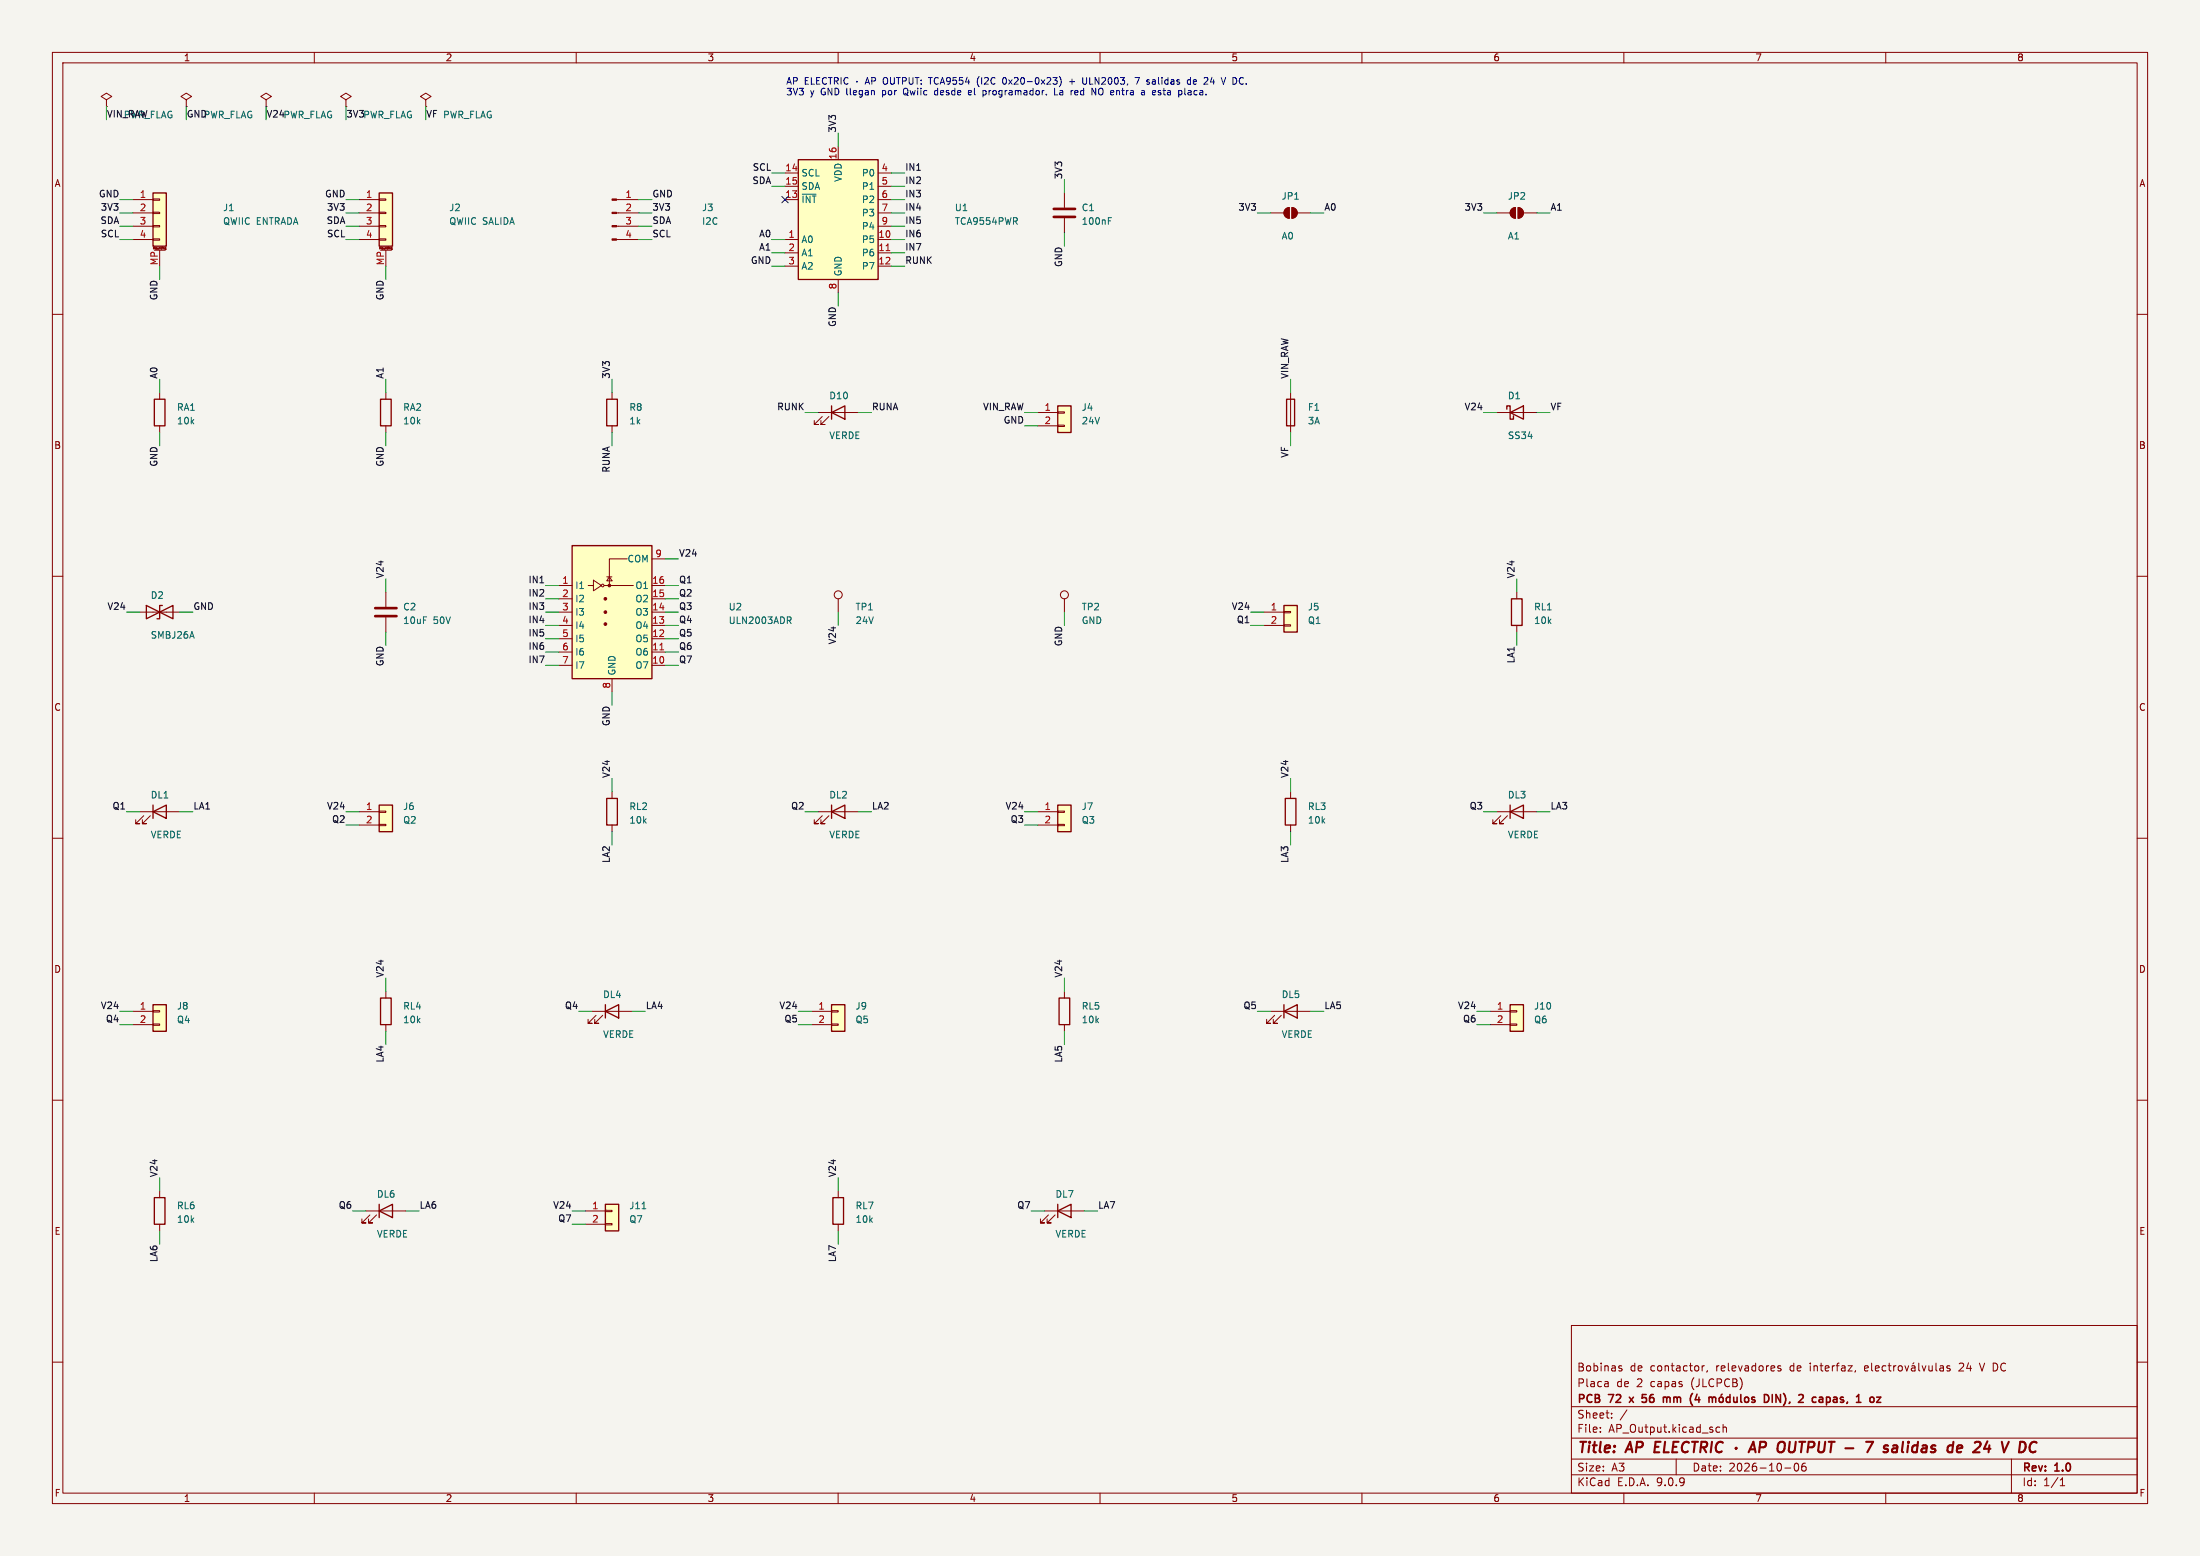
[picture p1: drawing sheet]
<svg xmlns="http://www.w3.org/2000/svg" width="420mm" height="297mm" viewBox="0 0 420 297" stroke-linecap="round" stroke-linejoin="round" font-family="sans-serif">
<path d="M0 0h420v297h-420z" fill="#f5f4ef" stroke="#f5f4ef" stroke-width=".19"/>
<g fill="none" stroke="#840000" stroke-width=".19">
<path d="M10 10h400v277h-400zM12 12h396v273h-396zM50.8 19.1l1-.7-1-.6-1 .6 1 .7v1.2M60 10v2M66 19.1l1.1-.7-1.1-.6-1 .6 1 .7v1.2M110 10v2M160 10v2M210 10v2M260 10v2M310 10v2M360 10v2M50.8 20.3h.1"/>
<path d="M66 20.3h.1M245.4 39.9l.7-.3v2.1a1.02 1.02 0 0 1-.9-.7 1.02 1.02 0 0 1 .2-1.1zM246.6 39.6a1.02 1.02 0 0 1 1 1 1.02 1.02 0 0 1-1 1.1zM242.6 40.6h2.5M247.6 40.6h2.6M10 60h2M408 60h2M10 110h2M203.2 114.3v2.5M408 110h2M10 160h2M408 160h2"/>
<path d="M10 210h2M408 210h2M300 253h108v32h-108zM10 260h2M300 278.5h108M300 274.5h108M300 268.5h108M305.5 273.2v.2M305.5 272.5v.1M306.8 263.7l.2 .2v.8M307 264.6l-.1 .1M307 264l-.1 .1"/>
<path d="M307.7 270.5v.2M307.7 269.8v.1M309.1 261.1l.5 .2 .1 .1-.1 .2-.4 .1M309.1 260.8h.5M310.6 269.1l-1.3 1.9M320 278.5v3M324.9 260.7v1M325.4 260.7l-.3 .1-.2 .2M325.9 261.6l-.1 .3M327.7 273.3h.6M327.7 272.5h.6M328.9 272.5l.3-.1 .3 .1 .1 .9"/>
<path d="M328.9 271.9v1.5M339.9 260.8l-.3-.1-.2 .2v.2l.5 .2v.3h-.5M342.7 279.4l.2-.1a.8 .8 0 0 1 .5 .7 .8 .8 0 0 1-.5 .8l-.2-.2-.2-.4zM344.7 279.3a.59 .59 0 0 0-.8 .6v.6l.2 .2 .4 .1 .2-.2 .1-.5-.1-.2h-.5l-.3 .2M354.2 261.6l-.1 .3M355.9 261.2l.8-.2-.1-.2-.4-.1-.3 .2 .1 .7h.6M357.3 260.2v1.3l.2 .2M358 261.2l.7-.2v-.2l-.5-.1-.2 .2 .1 .7h.6M360 260.8l-.4-.1-.3 .3 .1 .6h.6M360.4 260.7h.6M360.7 260.2v1.3l.3 .2M361.5 260.7v1"/>
<path d="M361.9 260.7l-.2 .1-.2 .2M362.5 260.8l.4-.1 .3 .3v.4l-.3 .3-.4-.1-.1-.2zM363.7 260.7l.3 1 .4-1M364.9 260.8h.6l.1 .9M365.4 260.1l-.2 .2M365.6 261l-.5 .1a.29 .29 0 0 0-.2 .3 .29 .29 0 0 0 .2 .3l.5-.1M366.3 260.2v1.3l.2 .2M366.9 260.7l.4 1 .4-1M368.2 260.7l.1 .9 .4 .1 .2-.2M368.9 260.7v1M369.6 260.2v1.3l.2 .2M370.4 260.8h.5l.1 .9"/>
<path d="M371 261l-.5 .1a.29 .29 0 0 0-.2 .3 .29 .29 0 0 0 .2 .3l.5-.1M372.2 260.8l-.3-.1-.2 .2v.2l.5 .2v.3h-.5M374.1 260.3h-.1M374.8 260.8l-.9 .9h1M377.9 260.2l.5 1.5M380.9 260.2a.81 .81 0 0 1 .5 .7 .81 .81 0 0 1-.5 .8M382.9 260.3a.6 .6 0 0 0-.8 0 .6 .6 0 0 0-.2 .7 .56 .56 0 0 0 .3 .6 .56 .56 0 0 0 .7-.1M384 278.5v6.5M408 260h2M60 285v2M110 285v2M160 285v2"/>
<path d="M210 285v2M260 285v2M300 281.5h108M310 285v2M340.7 280.2h1.2M360 285v2M393.3 283.6h.9M393.3 282.5l.4-.4v1.5"/>
<circle cx="203.2" cy="113.5" r=".76"/>
</g>
<g fill="none" stroke="#840000" stroke-width=".4">
<path d="M315.9 276.2h.7M317 275.2h-.9l-.3 2h1M317.9 275.2l-.3 2h1M319.4 276.2h.6M320.4 275.2h-.9l-.3 2h1M322.4 275.4a.88 .88 0 0 0-1 0 .88 .88 0 0 0-.3 .9 .69 .69 0 0 0 .3 .8 .69 .69 0 0 0 .8-.1M323 275.2h1.2M323.6 275.2l-.3 2M324.7 276.3h.8a.55 .55 0 0 0 .4-.5 .55 .55 0 0 0-.3-.6h-.8l-.2 2M325.2 276.3l.5 .9M326.8 275.2l-.2 2M328.9 275.4a.88 .88 0 0 0-1 0 .88 .88 0 0 0-.4 .9 .69 .69 0 0 0 .4 .8 .69 .69 0 0 0 .8-.1"/>
<path d="M331.4 276.3v.2M333.8 277.2l.9-2 .4 2M334.1 276.6h.9M335.9 276.3h.8a.55 .55 0 0 0 .4-.5 .55 .55 0 0 0-.3-.6h-.7l-.3 2M339.5 275.5a.69 .69 0 0 1 1.2 0 1.47 1.47 0 0 1-.6 1.7l-.6-.1a1.5 1.5 0 0 1 0-1.6zM341.7 275.2l-.2 1.6 .1 .3 .6 .1M360.4 276a.49 .49 0 0 0-.8 .3l.1 .1 .7 .2v.3l-.3 .3-.6-.1M364.3 275.9l-.2 1.3M364.3 275.2v.2M377.8 275.2h-.5l-.3 .2M378 276.1l-1.3 1.1h1.2M383.5 275.2l-.9 2"/>
<path d="M388.3 275.2l.5 .2M388.6 277l-.4 .2"/>
</g>
<g fill="none" stroke="#840000" stroke-width=".3">
<path d="M311 266.7l.8 1M311.8 266.7l-.8 1M313.7 266.8h.5M314.2 267.6l-.5 .1M314.3 266.2h-.8v.7M317.8 266.7l.3 .1 .1 .1M318.2 266.9l.2-.2 .4 .1v.1M318.2 266.9v.8M323 266l-.2 .4M324 266.1l-.4 1.1h.9M324.3 266.7v1M328.3 266.8l.2-.1 .4 .1 .1 .6-.2 .2-.3 .1-.2-.2z"/>
<path d="M328.8 266.1l-.3 .2M330.3 266.8l-.5-.1-.3 .3 .2 .6h.6M330.3 266.2v1.5M331 266.7v.9l.4 .1 .2-.2M331.6 266.7v1M332.3 266.2v1.3l.2 .2M333.2 266.8l.3-.1 .3 .3v.4l-.3 .3-.3-.1-.2-.2zM335 266.8l-.4-.1-.2 .2 .1 .2 .5 .2v.3h-.6M336.8 266.2a.76 .76 0 0 1 .9 .7 .76 .76 0 0 1-.9 .8zM338.3 266.2v1.5M339.9 266.2v1.5l-.9-1.5v1.5M346.7 266.8l-.4-.1-.3 .3 .1 .6h.6"/>
<path d="M350.5 266.7l-.5 .1M350.5 267.1h-.3a.29 .29 0 0 0-.2 .3 .29 .29 0 0 0 .2 .3h.3M354.7 266.4l.1-.2v1.5M358.3 266.7h.7l-.7 1h.7"/>
</g>
<g fill="#840000" stroke="#840000" stroke-width=".19">
<path d="M245.4 39.9l.7-.3v2.1a1.02 1.02 0 0 1-.9-.7 1.02 1.02 0 0 1 .2-1.1z"/>
<path d="M246.6 39.6a1.02 1.02 0 0 1 1 1 1.02 1.02 0 0 1-1 1.1z"/>
</g>
<path d="M201.9 77.5h2.6v5.1h-2.6z" fill="#ffffc2"/>
<path d="M201.9 77.5h2.6v5.1h-2.6z" fill="none" stroke="#840000" stroke-width=".25"/>
<path d="M288.6 39.9l.7-.3v2.1a1.02 1.02 0 0 1-.9-.7 1.02 1.02 0 0 1 .2-1.1zM289.8 39.6a1.02 1.02 0 0 1 1 1 1.02 1.02 0 0 1-1 1.1zM285.7 40.6h2.6M290.8 40.6h2.6M198.1 78.7h3.8M201.9 78.6h1.3v.3h-1.3zM198.1 81.3h3.8M201.9 81.2h1.3v.2h-1.3z" fill="none" stroke="#840000" stroke-width=".19"/>
<g fill="#840000" stroke="#840000" stroke-width=".19">
<path d="M288.6 39.9l.7-.3v2.1a1.02 1.02 0 0 1-.9-.7 1.02 1.02 0 0 1 .2-1.1z"/>
<path d="M289.8 39.6a1.02 1.02 0 0 1 1 1 1.02 1.02 0 0 1-1 1.1z"/>
</g>
<path d="M72.4 153.7h2.5v5.1h-2.5z" fill="#ffffc2"/>
<path d="M287.7 78.1v-.6h.6v2.5h.6v-.6M288.3 78.7l2.5-1.2v2.5zM29.2 154.9l2.5-1.2v2.5zM29.2 153.7v2.5M72.4 153.7h2.5v5.1h-2.5zM158.7 154.9l2.6-1.2v2.5zM158.7 153.7v2.5" fill="none" stroke="#840000" stroke-width=".25"/>
<g fill="none" stroke="#840000" stroke-width=".19">
<path d="M81.3 19.1l1-.7-1-.6-1 .6 1 .7v1.2M81.3 20.3h.1M203.2 36.8v2.8M203.2 41.7v2.8M285.7 78.7h7.7M160 114.3v2.5M26.7 154.9h7.6M27.4 155.7l-1.5 1.5h.8h-.8v-.7M28.7 155.7l-1.5 1.5h.7h-.7v-.7M68.6 154.9h3.8M68.6 157.5h3.8M72.4 154.8h1.3v.3h-1.3z"/>
<path d="M72.4 157.4h1.3v.2h-1.3zM156.2 154.9h7.6M157 155.7l-1.6 1.5h.8h-.8v-.7M158.2 155.7l-1.5 1.5h.8h-.8v-.7"/>
<circle cx="160" cy="113.5" r=".76"/>
</g>
<path d="M201.2 39.9h4M201.2 41.4h4" fill="none" stroke="#840000" stroke-width=".51"/>
<path d="M211.6 42.2h.4M211.6 41.5h.6" fill="none" stroke="#006464" stroke-width=".19"/>
<path d="M29.2 191.8h2.5v5.1h-2.5z" fill="#ffffc2"/>
<path d="M29.2 191.8h2.5v5.1h-2.5z" fill="none" stroke="#840000" stroke-width=".25"/>
<path d="M20.3 19.1l1-.7-1-.6-1 .6 1 .7v1.2M35.6 19.1l1-.7-1-.6-1.1 .6 1.1 .7v1.2M20.3 20.3h.1M35.6 20.3h.1M25.4 193h3.8M25.4 195.6h3.8M29.2 192.9h1.3v.3h-1.3zM29.2 195.5h1.3v.2h-1.3z" fill="none" stroke="#840000" stroke-width=".19"/>
<path d="M152.4 30.5h15.2v22.8h-15.2z" fill="#ffffc2"/>
<path d="M152.4 30.5h15.2v22.8h-15.2z" fill="none" stroke="#840000" stroke-width=".25"/>
<g fill="none" stroke="#840000" stroke-width=".19">
<path d="M149.9 33h2.5M149.9 35.6h2.5M149.9 38.1h2.5M160 27.9v2.6M167.6 33h2.6M167.6 35.6h2.6M167.6 38.1h2.6M149.9 45.7h2.5M149.9 48.3h2.5M149.9 50.8h2.5M160 53.3v2.6M167.6 45.7h2.6"/>
<path d="M167.6 48.3h2.6M167.6 50.8h2.6M167.6 40.6h2.6M167.6 43.2h2.6"/>
</g>
<path d="M169.2 47.8h.7" fill="none" stroke="#a90000" stroke-width=".19"/>
<path d="M72.4 36.8h2.5v10.2h-2.5z" fill="#ffffc2"/>
<path d="M72.4 36.8h2.5v10.2h-2.5zM245.6 76.2h1.5v5.1h-1.5zM202.2 190.5h2v5.1h-2zM201.9 231.1l2.6-1.2v2.5zM201.9 229.9v2.5" fill="none" stroke="#840000" stroke-width=".25"/>
<g fill="none" stroke="#840000" stroke-width=".19">
<path d="M68.6 38.1h3.8M72.4 38h1.3v.2h-1.3zM68.6 40.6h3.8M68.6 43.2h3.8M68.6 45.7h3.8M72.4 40.5h1.3v.3h-1.3zM72.4 43.1h1.3v.2h-1.3zM72.4 45.6h1.3v.2h-1.3zM72.6 47.8h2.1M73.7 47.8v3M74.7 47.7h.1M74.8 47.3l-.1 .1 .1 .1"/>
<path d="M74.8 47.3h.1M74.8 47.6v.1M74.8 47.3v.3M74.8 47.5h.1M246.4 74.9v7.7M203.2 189.2v1.3M203.2 195.6v1.3M199.4 231.1h7.6M200.2 231.9l-1.6 1.5h.8h-.8v-.7M201.4 231.9l-1.5 1.5h.8h-.8v-.7"/>
</g>
<path d="M288.3 191.8h2.5v5.1h-2.5z" fill="#ffffc2"/>
<path d="M288.3 191.8h2.5v5.1h-2.5z" fill="none" stroke="#840000" stroke-width=".25"/>
<path d="M284.5 193h3.8M284.5 195.6h3.8M288.3 192.9h1.3v.3h-1.3zM288.3 195.5h1.3v.2h-1.3z" fill="none" stroke="#840000" stroke-width=".19"/>
<path d="M158.7 191.8h2.6v5.1h-2.6z" fill="#ffffc2"/>
<path d="M158.7 191.8h2.6v5.1h-2.6zM159 228.6h2v5.1h-2z" fill="none" stroke="#840000" stroke-width=".25"/>
<path d="M154.9 193h3.8M154.9 195.6h3.8M158.7 192.9h1.3v.3h-1.3zM158.7 195.5h1.3v.2h-1.3zM160 227.3v1.3M160 233.7v1.2" fill="none" stroke="#840000" stroke-width=".19"/>
<path d="M115.6 229.9h2.5v5h-2.5z" fill="#ffffc2"/>
<path d="M288.5 114.3h2.1v5.1h-2.1zM115.6 229.9h2.5v5h-2.5z" fill="none" stroke="#840000" stroke-width=".25"/>
<path d="M289.6 113v1.3M289.6 119.4v1.3M111.8 231.1h3.8M111.8 233.7h3.8M115.6 231h1.2v.3h-1.2zM115.6 233.6h1.2v.2h-1.2z" fill="none" stroke="#840000" stroke-width=".19"/>
<path d="M122.6 230.7h.7" fill="none" stroke="#006464" stroke-width=".19"/>
<path d="M201.9 153.7h2.6v5.1h-2.6z" fill="#ffffc2"/>
<path d="M201.9 153.7h2.6v5.1h-2.6zM115.6 193l2.5-1.2v2.5zM115.6 191.8v2.5" fill="none" stroke="#840000" stroke-width=".25"/>
<path d="M198.1 154.9h3.8M198.1 157.5h3.8M201.9 154.8h1.3v.3h-1.3zM201.9 157.4h1.3v.2h-1.3zM113 193h7.6M113.8 193.8l-1.5 1.5h.7h-.7v-.7M115.1 193.8l-1.6 1.5h.8h-.8v-.7" fill="none" stroke="#840000" stroke-width=".19"/>
<path d="M245.1 115.6h2.5v5.1h-2.5z" fill="#ffffc2"/>
<path d="M27.9 115.6v2.5l5.1-2.5v2.5zM31 115.6h-.5v2.5h-.5M245.1 115.6h2.5v5.1h-2.5zM115.8 152.4h2.1v5.1h-2.1zM245.4 152.4h2v5.1h-2zM288.3 154.9l2.5-1.2v2.5zM288.3 153.7v2.5M245.1 193l2.5-1.2v2.5zM245.1 191.8v2.5M72.4 231.1l2.5-1.2v2.5zM72.4 229.9v2.5" fill="none" stroke="#840000" stroke-width=".25"/>
<g fill="none" stroke="#840000" stroke-width=".19">
<path d="M26.7 116.8h7.6M241.3 116.8h3.8M241.3 119.4h3.8M245.1 116.7h1.3v.3h-1.3zM245.1 119.3h1.3v.2h-1.3zM116.8 151.1v1.3M116.8 157.5v1.3M246.4 151.1v1.3M246.4 157.5v1.3M285.7 154.9h7.7M286.5 155.7l-1.5 1.5h.7h-.7v-.7M287.8 155.7l-1.5 1.5h.7h-.7v-.7"/>
<path d="M242.6 193h7.6M243.3 193.8l-1.5 1.5h.8h-.8v-.7M244.6 193.8l-1.5 1.5h.7h-.7v-.7M69.8 231.1h7.7M70.6 231.9l-1.5 1.5h.7h-.7v-.7M71.9 231.9l-1.5 1.5h.7h-.7v-.7"/>
</g>
<path d="M109.2 104.1h15.3v25.4h-15.3z" fill="#ffffc2"/>
<path d="M29.5 76.2h2v5.1h-2zM72.6 76.2h2.1v5.1h-2.1zM115.8 76.2h2.1v5.1h-2.1zM109.2 104.1h15.3v25.4h-15.3zM29.5 228.6h2v5.1h-2z" fill="none" stroke="#840000" stroke-width=".25"/>
<g fill="none" stroke="#840000" stroke-width=".19">
<path d="M117.7 38.1h4.2M117.7 40.6h4.2M117.7 43.2h4.2M117.7 45.7h4.2M30.5 74.9v1.3M73.7 74.9v1.3M116.8 74.9v1.3M30.5 81.3v1.3M73.7 81.3v1.3M116.8 81.3v1.3M73.7 113v2.8M73.7 117.9v2.8"/>
<path d="M106.7 111.8h2.5M106.7 114.3h2.5M106.7 116.8h2.5M106.7 119.4h2.5M112.3 111.8h1M113.3 110.7l1.5 1.1-1.5 1zM115.3 111.8h5.6M115.8 110.1h1M116.3 110.1l.5 .8h-1zM119.8 106.7h-3.5v5.1M124.5 111.8h2.5M124.5 114.3h2.5"/>
<path d="M124.5 116.8h2.5M124.5 119.4h2.5M124.5 106.7h2.5M106.7 121.9h2.5M106.7 124.5h2.5M106.7 127h2.5M116.8 129.5v2.6M124.5 121.9h2.5M124.5 124.5h2.5M124.5 127h2.5M30.5 227.3v1.3M30.5 233.7v1.2"/>
<circle cx="115.1" cy="111.8" r=".25"/>
</g>
<g fill="#840000" stroke="#840000" stroke-width=".19">
<path d="M116.8 38h.9v.2h-.9z"/>
<path d="M116.8 40.5h.9v.3h-.9z"/>
<path d="M116.8 43.1h.9v.2h-.9z"/>
<path d="M116.8 45.6h.9v.2h-.9z"/>
<circle cx="115.6" cy="114.3" r=".25"/>
<circle cx="115.6" cy="116.8" r=".25"/>
<circle cx="115.6" cy="119.1" r=".25"/>
<circle cx="116.3" cy="111.8" r=".25"/>
</g>
<path d="M126 124h.7" fill="none" stroke="#a90000" stroke-width=".19"/>
<path d="M150.3 117.7h.5l.2 .3-.1 .4h-.6M150.6 118.4l.4 .6" fill="none" stroke="#006464" stroke-width=".19"/>
<path d="M71.6 116.1h4.1M71.6 117.6h4.1" fill="none" stroke="#840000" stroke-width=".51"/>
<path d="M29.2 36.8h2.5v10.2h-2.5z" fill="#ffffc2"/>
<path d="M29.2 36.8h2.5v10.2h-2.5zM158.7 78.7l2.6-1.2v2.5zM158.7 77.5v2.5M72.6 190.5h2.1v5.1h-2.1z" fill="none" stroke="#840000" stroke-width=".25"/>
<g fill="none" stroke="#840000" stroke-width=".19">
<path d="M25.4 38.1h3.8M29.2 38h1.3v.2h-1.3zM25.4 40.6h3.8M25.4 43.2h3.8M25.4 45.7h3.8M29.2 40.5h1.3v.3h-1.3zM29.2 43.1h1.3v.2h-1.3zM29.2 45.6h1.3v.2h-1.3zM29.5 47.8h2M30.5 47.8v3M31.5 47.5h.1M31.5 47.4v.1"/>
<path d="M31.5 47.7h.1M31.5 47.3v.1M31.5 47.3h.1M31.6 47.3h.1v.3M31.6 47.3h-.1M31.7 47.6l-.1 .1M31.7 47.5h-.1M156.2 78.7h7.6M157 79.5l-1.6 1.5h.8h-.8v-.7M158.2 79.5l-1.5 1.5h.8h-.8v-.7M73.7 189.2v1.3M73.7 195.6v1.3"/>
</g>
<g fill="none" stroke="#009600" stroke-width=".19">
<path d="M20.3 20.3v2.6M22.9 38.1h2.5M35.6 20.3v2.6M50.8 20.3v2.6M66 38.1h2.6M66 20.3v2.6M81.3 20.3v2.6M121.9 38.1h2.6M147.3 33h2.6M147.3 35.6h2.6M160 25.4v2.5M170.2 38.1h2.5"/>
<path d="M170.2 33h2.5M170.2 35.6h2.5M203.2 34.3v2.5M22.9 45.7h2.5M22.9 40.6h2.5M22.9 43.2h2.5M30.5 50.8v2.5M66 45.7h2.6M66 40.6h2.6M66 43.2h2.6M73.7 50.8v2.5M121.9 45.7h2.6"/>
<path d="M121.9 40.6h2.6M121.9 43.2h2.6M147.3 45.7h2.6M147.3 50.8h2.6M147.3 48.3h2.6M160 55.9v2.5M170.2 45.7h2.5M170.2 50.8h2.5M170.2 40.6h2.5M170.2 48.3h2.5M170.2 43.2h2.5M203.2 44.5v2.5"/>
<path d="M240 40.6h2.6M250.2 40.6h2.5M283.2 40.6h2.5M293.4 40.6h2.5M30.5 72.4v2.5M73.7 72.4v2.5M116.8 72.4v2.5M153.7 78.7h2.5M163.8 78.7h2.6M195.6 78.7h2.5M246.4 72.4v2.5M283.2 78.7h2.5"/>
<path d="M293.4 78.7h2.5M30.5 82.6v2.5M73.7 82.6v2.5M116.8 82.6v2.5M195.6 81.3h2.5M246.4 82.6v2.5M24.1 116.8h2.6M34.3 116.8h2.5M73.7 110.5v2.5M104.1 116.8h2.6M104.1 119.4h2.6M104.1 114.3h2.6"/>
<path d="M104.1 111.8h2.6M127 116.8h2.5M127 119.4h2.5M127 114.3h2.5M127 111.8h2.5M127 106.7h2.5M160 116.8v2.6M203.2 116.8v2.6M238.8 116.8h2.5M238.8 119.4h2.5M289.6 110.5v2.5M73.7 120.7v2.5"/>
<path d="M104.1 127h2.6M104.1 124.5h2.6M104.1 121.9h2.6M116.8 132.1v2.5M127 127h2.5M127 124.5h2.5M127 121.9h2.5M289.6 120.7v2.5M24.1 154.9h2.6M34.3 154.9h2.5M66 154.9h2.6M66 157.5h2.6"/>
<path d="M116.8 148.6v2.5M116.8 158.8v2.5M153.7 154.9h2.5M163.8 154.9h2.6M195.6 154.9h2.5M195.6 157.5h2.5M246.4 148.6v2.5M246.4 158.8v2.5M283.2 154.9h2.5M293.4 154.9h2.5M22.9 195.6h2.5M22.9 193h2.5"/>
<path d="M73.7 186.7v2.5M73.7 196.9v2.5M110.5 193h2.5M120.6 193h2.6M152.4 195.6h2.5M152.4 193h2.5M203.2 186.7v2.5M203.2 196.9v2.5M240 193h2.6M250.2 193h2.5M281.9 195.6h2.6M281.9 193h2.6"/>
<path d="M30.5 224.8v2.5M30.5 234.9v2.6M67.3 231.1h2.5M77.5 231.1h2.5M109.2 231.1h2.6M109.2 233.7h2.6M160 224.8v2.5M160 234.9v2.6M196.8 231.1h2.6M207 231.1h2.5"/>
</g>
<path d="M149.3 37.5l1.2 1.2M150.5 37.5l-1.2 1.2" fill="none" stroke="#000084" stroke-width=".19"/>
<g fill="none" stroke="#0000c2" stroke-width=".19">
<path d="M150.2 16.1l.4-1.3 .5 1.3M150.3 15.7h.6M151.5 15.5l.6-.1 .1-.2v-.3l-.7-.1v1.3M153.7 15.4h.5M154.3 14.8h-.6v1.3h.6M154.9 14.8v1.3h.6M155.9 15.4h.4M156.5 14.8h-.6v1.3h.6M157.8 14.9a.6 .6 0 0 0-.9 .4 .6 .6 0 0 0 .6 .8l.3-.1M158.1 14.8h.8M158.5 14.8v1.3M159.3 15.5l.6-.1 .1-.2v-.3l-.7-.1v1.3"/>
<path d="M159.6 15.5l.4 .6M160.6 14.8v1.3M161.9 14.9a.6 .6 0 0 0-.8 .4 .6 .6 0 0 0 .6 .8l.2-.1M163.6 15.5v.1M165.2 16.1l.4-1.3 .4 1.3M165.3 15.7h.6M166.4 15.5l.6-.1 .2-.2-.1-.3-.7-.1v1.3M168.7 15l.2-.2a.43 .43 0 0 1 .6 .4v.4a.42 .42 0 0 1-.5 .5 .42 .42 0 0 1-.4-.5zM170 14.8v1l.2 .3 .4-.1 .1-.2v-1M171.1 14.8h.8M171.5 14.8v1.3M172.3 15.5l.6-.1 .1-.2v-.3l-.7-.1v1.3"/>
<path d="M172.7 16.9a.9 .9 0 0 0 0 1.2M173.6 14.8v1l.2 .3 .4-.1 .1-.2v-1M174.7 14.8h.7M175.1 14.8v1.3M175.9 16v.1M175.9 15.3v.1M177.3 14.8h.7M177.6 14.8v1.3M178.9 17.3h-.4l-.1 .2 .1 .5 .4 .1M179.1 14.9a.6 .6 0 0 0-.8 .4 .6 .6 0 0 0 .6 .8l.2-.1M179.5 16.1l.4-1.3 .4 1.3M179.6 15.7h.6"/>
<path d="M181.4 15.3l-.2 .3h-.3l-.2-.3v-.3l.2-.2h.3l.2 .2a.84 .84 0 0 1-.3 1.1h-.3M182.6 14.8h-.6l-.1 .6 .2-.1h.4l.1 .2v.5l-.2 .1-.5-.1M183.8 14.8h-.6l-.1 .6 .2-.1h.4l.1 .2v.5l-.2 .1-.5-.1M184.6 14.7l-.3 .9h.8M184.9 15.2v.9M185.4 17.3h-.3l-.2 .2v.6h.5M185.5 17.6l-.6 .1M186.9 14.6a1.46 1.46 0 0 0 0 2M188.2 17.4v.6l-.4 .1M191.9 14.9l-.1-.1a.68 .68 0 0 0-.4 .6 .68 .68 0 0 0 .4 .7l.1-.1M201.3 16.8v1.3h.6M202.2 14.6a1.46 1.46 0 0 1 0 2"/>
<path d="M204.2 15.6h.9M204.6 15.1v1M205.3 18.1h.3M205.6 17.3h-.3M205.8 17.6l-.6 .1M206.7 14.8v1l.2 .3 .4-.1 .1-.2v-1M208.5 16.8l.7 1.3v-1.3M209.7 17.3l.2 .8M216.7 14.8h.8l-.5 1.3M219.9 15.9l.2 .2h.3M220.4 15.2l-.4 .1M220.4 15.6h-.3l-.2 .2"/>
<path d="M226.8 16h.5M226.8 15.3h.5M227.2 17.3h-.4M227.3 17.6h-.3l-.2 .2v.3h.5M227.3 14.8v1.3M228.2 15.2l-.4 .2 .1 .6 .3 .1M228.4 15.5l-.6 .1M231.4 14.7l-.3 .9h.8"/>
</g>
<g font-size="2.8" fill="#840000">
<text x="301" y="277.9">Title:</text>
<text x="310.6" y="277.9">AP</text>
<text x="342.6" y="277.9">OUTPUT -</text>
<text x="361.1" y="277.9">7</text>
<text x="365.3" y="277.9">salidas</text>
<text x="378.3" y="277.9">de</text>
<text x="384.1" y="277.9">24</text>
</g>
<g font-size="2.1" fill="#840000">
<text x="301" y="262">Bobinas</text>
<text x="311.1" y="262">de</text>
<text x="315.1" y="262">contactor,</text>
<text x="327.7" y="262">relevadores</text>
<text x="342" y="262">de</text>
<text x="345.9" y="262">interfaz,</text>
<text x="374.7" y="262">24</text>
<text x="378.9" y="262">V</text>
<text x="301" y="268.2">PCB</text>
<text x="301" y="265">Placa</text>
<text x="307.2" y="268.2">72</text>
<text x="308.6" y="265">de</text>
<text x="311.8" y="268.2">x</text>
<text x="312.5" y="265">2</text>
<text x="314.8" y="268.2">56</text>
<text x="315.2" y="265">capas</text>
<text x="319.4" y="268.2">mm</text>
<text x="323.1" y="265">(JLCPCB)</text>
<text x="325.1" y="268.2">(4</text>
<text x="340.5" y="268.2">DIN),</text>
<text x="347.7" y="268.2">2</text>
<text x="350.9" y="268.2">capas,</text>
<text x="301" y="273.7">File:</text>
<text x="301" y="271">Sheet:</text>
<text x="307.1" y="273.7">AP_Output.kicad_sch</text>
<text x="301" y="281.1">Size:</text>
<text x="307.6" y="281.1">A3</text>
<text x="323" y="281.1">Date:</text>
<text x="330" y="281.1">2026-10-06</text>
<text x="386" y="281.3">Rev:</text>
<text x="392.4" y="281.3">1.0</text>
<text x="301" y="283.9">KiCad</text>
<text x="308.7" y="283.9">E.D.A.</text>
<text x="316.3" y="283.9">9.0.9</text>
<text x="386" y="283.9">Id:</text>
<text x="390.1" y="283.9">1/1</text>
</g>
<g font-size="1.8" fill="#840000">
<text x="35" y="11.9">1</text>
<text x="85" y="11.9">2</text>
<text x="135" y="11.9">3</text>
<text x="185" y="11.9">4</text>
<text x="235" y="11.9">5</text>
<text x="285" y="11.9">6</text>
<text x="335" y="11.9">7</text>
<text x="385" y="11.9">8</text>
<text x="10.3" y="35.9">A</text>
<text x="408.3" y="35.9">A</text>
<text x="10.3" y="85.9">B</text>
<text x="408.2" y="85.9">B</text>
<text x="10.3" y="135.9">C</text>
<text x="408.2" y="135.9">C</text>
<text x="10.3" y="185.9">D</text>
<text x="408.2" y="185.9">D</text>
<text x="10.3" y="235.9">E</text>
<text x="408.3" y="235.9">E</text>
<text x="10.3" y="285.9">F</text>
<text x="35" y="286.9">1</text>
<text x="85" y="286.9">2</text>
<text x="135" y="286.9">3</text>
<text x="185" y="286.9">4</text>
<text x="235" y="286.9">5</text>
<text x="285" y="286.9">6</text>
<text x="335" y="286.9">7</text>
<text x="385" y="286.9">8</text>
<text x="408.3" y="285.9">F</text>
</g>
<g font-size="1.8" fill="#0000c2">
<text x="187.4" y="16.5">(I2C</text>
<text x="192.5" y="16.5">0x20-0x23)</text>
<text x="208.1" y="16.5">ULN2003,</text>
<text x="218.4" y="16.5">7</text>
<text x="220.8" y="16.5">salidas</text>
<text x="228.8" y="16.5">de</text>
<text x="232.2" y="16.5">24</text>
<text x="235.8" y="16.5">V DC.</text>
<text x="150" y="18.5">3V3</text>
<text x="154.7" y="18.5">y</text>
<text x="156.8" y="18.5">GND llegan</text>
<text x="168.9" y="18.5">por</text>
<text x="173.1" y="18.5">Qwiic</text>
<text x="179.3" y="18.5">desde</text>
<text x="186" y="18.5">el</text>
<text x="188.9" y="18.5">programador.</text>
<text x="202.7" y="18.5">La</text>
<text x="206.1" y="18.5">red</text>
<text x="210.3" y="18.5">NO entra</text>
<text x="220.2" y="18.5">a</text>
<text x="222.5" y="18.5">esta</text>
<text x="227.7" y="18.5">placa.</text>
</g>
<g font-size="1.8" fill="#0f0f0f">
<text x="20.3" y="22.5">VIN_RAW</text>
<text x="35.6" y="22.5">GNDPWR_FLAG</text>
<text x="50.8" y="22.5">V24PWR_FLAG</text>
<text x="66" y="22.5">3V3PWR_FLAG</text>
<text x="81.3" y="22.5">VF PWR_FLAG</text>
<text x="159.7" y="25.4" transform="rotate(-90 159.7 25.4)">3V3</text>
<text x="143.5" y="35.2">SDA</text>
<text x="143.6" y="32.7">SCL</text>
<text x="172.7" y="35.2">IN2</text>
<text x="172.7" y="32.7">IN1</text>
<text x="202.9" y="34.3" transform="rotate(-90 202.9 34.3)">3V3</text>
<text x="18.8" y="37.8">GND</text>
<text x="19.1" y="40.3">3V3</text>
<text x="62" y="37.8">GND</text>
<text x="62.3" y="40.3">3V3</text>
<text x="124.5" y="40.3">3V3</text>
<text x="124.5" y="37.8">GND</text>
<text x="172.7" y="37.8">IN3</text>
<text x="172.7" y="40.3">IN4</text>
<text x="236.3" y="40.3">3V3</text>
<text x="252.7" y="40.3">A0</text>
<text x="279.5" y="40.3">3V3</text>
<text x="295.9" y="40.3">A1</text>
<text x="19.1" y="42.8">SDA</text>
<text x="19.1" y="45.4">SCL</text>
<text x="62.3" y="42.8">SDA</text>
<text x="62.3" y="45.4">SCL</text>
<text x="124.5" y="45.4">SCL</text>
<text x="124.5" y="42.8">SDA</text>
<text x="144.8" y="47.9">A1</text>
<text x="144.8" y="45.4">A0</text>
<text x="172.7" y="47.9">IN7</text>
<text x="172.7" y="42.8">IN5</text>
<text x="172.7" y="45.4">IN6</text>
<text x="143.2" y="50.5">GND</text>
<text x="172.7" y="50.5">RUNK</text>
<text x="202.9" y="51.1" transform="rotate(-90 202.9 51.1)">GND</text>
<text x="30.1" y="57.4" transform="rotate(-90 30.1 57.4)">GND</text>
<text x="73.3" y="57.4" transform="rotate(-90 73.3 57.4)">GND</text>
<text x="159.7" y="62.5" transform="rotate(-90 159.7 62.5)">GND</text>
<text x="30.1" y="72.4" transform="rotate(-90 30.1 72.4)">A0</text>
<text x="73.3" y="72.4" transform="rotate(-90 73.3 72.4)">A1</text>
<text x="116.5" y="72.4" transform="rotate(-90 116.5 72.4)">3V3</text>
<text x="246" y="72.4" transform="rotate(-90 246 72.4)">VIN_RAW</text>
<text x="148.3" y="78.4">RUNK</text>
<text x="166.4" y="78.4">RUNA</text>
<text x="187.6" y="78.4">VIN_RAW</text>
<text x="191.5" y="80.9">GND</text>
<text x="279.5" y="78.4">V24</text>
<text x="295.9" y="78.4">VF</text>
<text x="30.1" y="89.2" transform="rotate(-90 30.1 89.2)">GND</text>
<text x="73.3" y="89.2" transform="rotate(-90 73.3 89.2)">GND</text>
<text x="246" y="87.5" transform="rotate(-90 246 87.5)">VF</text>
<text x="116.5" y="90.3" transform="rotate(-90 116.5 90.3)">RUNA</text>
<text x="129.5" y="106.3">V24</text>
<text x="73.3" y="110.5" transform="rotate(-90 73.3 110.5)">V24</text>
<text x="100.8" y="111.4">IN1</text>
<text x="100.8" y="114">IN2</text>
<text x="129.5" y="114">Q2</text>
<text x="129.5" y="111.4">Q1</text>
<text x="289.2" y="110.5" transform="rotate(-90 289.2 110.5)">V24</text>
<text x="20.4" y="116.5">V24</text>
<text x="36.8" y="116.5">GND</text>
<text x="100.8" y="119">IN4</text>
<text x="100.8" y="116.5">IN3</text>
<text x="129.5" y="119">Q4</text>
<text x="129.5" y="116.5">Q3</text>
<text x="235" y="116.5">V24</text>
<text x="236" y="119">Q1</text>
<text x="100.8" y="121.6">IN5</text>
<text x="100.8" y="124.1">IN6</text>
<text x="129.5" y="121.6">Q5</text>
<text x="129.5" y="124.1">Q6</text>
<text x="159.7" y="123.1" transform="rotate(-90 159.7 123.1)">V24</text>
<text x="202.9" y="123.5" transform="rotate(-90 202.9 123.5)">GND</text>
<text x="73.3" y="127.3" transform="rotate(-90 73.3 127.3)">GND</text>
<text x="100.8" y="126.7">IN7</text>
<text x="129.5" y="126.7">Q7</text>
<text x="289.2" y="126.7" transform="rotate(-90 289.2 126.7)">LA1</text>
<text x="116.5" y="138.7" transform="rotate(-90 116.5 138.7)">GND</text>
<text x="116.5" y="148.6" transform="rotate(-90 116.5 148.6)">V24</text>
<text x="246" y="148.6" transform="rotate(-90 246 148.6)">V24</text>
<text x="21.4" y="154.6">Q1</text>
<text x="36.8" y="154.6">LA1</text>
<text x="62.3" y="154.6">V24</text>
<text x="150.9" y="154.6">Q2</text>
<text x="166.4" y="154.6">LA2</text>
<text x="191.9" y="154.6">V24</text>
<text x="280.5" y="154.6">Q3</text>
<text x="295.9" y="154.6">LA3</text>
<text x="63.3" y="157.1">Q2</text>
<text x="192.8" y="157.1">Q3</text>
<text x="116.5" y="164.8" transform="rotate(-90 116.5 164.8)">LA2</text>
<text x="246" y="164.8" transform="rotate(-90 246 164.8)">LA3</text>
<text x="73.3" y="186.7" transform="rotate(-90 73.3 186.7)">V24</text>
<text x="202.9" y="186.7" transform="rotate(-90 202.9 186.7)">V24</text>
<text x="19.1" y="192.7">V24</text>
<text x="20.1" y="195.2">Q4</text>
<text x="107.7" y="192.7">Q4</text>
<text x="123.2" y="192.7">LA4</text>
<text x="148.7" y="192.7">V24</text>
<text x="149.7" y="195.2">Q5</text>
<text x="237.3" y="192.7">Q5</text>
<text x="252.7" y="192.7">LA5</text>
<text x="278.2" y="192.7">V24</text>
<text x="279.2" y="195.2">Q6</text>
<text x="73.3" y="202.9" transform="rotate(-90 73.3 202.9)">LA4</text>
<text x="202.9" y="202.9" transform="rotate(-90 202.9 202.9)">LA5</text>
<text x="30.1" y="224.8" transform="rotate(-90 30.1 224.8)">V24</text>
<text x="159.7" y="224.8" transform="rotate(-90 159.7 224.8)">V24</text>
<text x="64.6" y="230.8">Q6</text>
<text x="80" y="230.8">LA6</text>
<text x="105.5" y="230.8">V24</text>
<text x="106.5" y="233.3">Q7</text>
<text x="194.1" y="230.8">Q7</text>
<text x="209.5" y="230.8">LA7</text>
<text x="30.1" y="241" transform="rotate(-90 30.1 241)">LA6</text>
<text x="159.7" y="241" transform="rotate(-90 159.7 241)">LA7</text>
</g>
<g font-size="1.8" fill="#006464">
<text x="23.5" y="22.8">PWR_FLAG</text>
<text x="152.9" y="33.9">SCL</text>
<text x="160.9" y="34.8" transform="rotate(-90 160.9 34.8)">VDD</text>
<text x="164.4" y="33.9">P0</text>
<text x="42.5" y="40.5">J1</text>
<text x="85.7" y="40.5">J2</text>
<text x="133.9" y="40.5">J3</text>
<text x="152.9" y="36.4">SDA</text>
<text x="152.9" y="39">~{INT}</text>
<text x="164.4" y="36.4">P1</text>
<text x="164.4" y="39">P2</text>
<text x="164.4" y="41.5">P3</text>
<text x="182.2" y="40.5">U1</text>
<text x="206.4" y="40.5">C1</text>
<text x="244.6" y="38.3">JP1</text>
<text x="287.8" y="38.3">JP2</text>
<text x="42.5" y="43.1">QWIIC ENTRADA</text>
<text x="85.7" y="43.1">QWIIC SALIDA</text>
<text x="133.9" y="43.1">I2C</text>
<text x="152.9" y="46.6">A0</text>
<text x="164.4" y="44">P4</text>
<text x="164.4" y="46.6">P5</text>
<text x="182.2" y="43.1">TCA9554PWR</text>
<text x="206.4" y="43.1">100nF</text>
<text x="244.6" y="45.9">A0</text>
<text x="287.8" y="45.9">A1</text>
<text x="152.9" y="49.1">A1</text>
<text x="152.9" y="51.7">A2</text>
<text x="160.9" y="52.8" transform="rotate(-90 160.9 52.8)">GND</text>
<text x="164.4" y="49.1">P6</text>
<text x="164.4" y="51.7">P7</text>
<text x="158.2" y="76.4">D10</text>
<text x="287.8" y="76.4">D1</text>
<text x="33.7" y="78.6">RA1</text>
<text x="33.7" y="81.2">10k</text>
<text x="76.9" y="78.6">RA2</text>
<text x="76.9" y="81.2">10k</text>
<text x="120" y="78.6">R8</text>
<text x="120" y="81.2">1k</text>
<text x="206.4" y="78.6">J4</text>
<text x="206.4" y="81.2">24V</text>
<text x="249.6" y="78.6">F1</text>
<text x="249.6" y="81.2">3A</text>
<text x="158.2" y="84">VERDE</text>
<text x="287.8" y="84">SS34</text>
<text x="119.7" y="107.5">COM</text>
<text x="109.7" y="112.6">I1</text>
<text x="121.2" y="112.6">O1</text>
<text x="28.7" y="114.5">D2</text>
<text x="76.9" y="116.7">C2</text>
<text x="76.9" y="119.3">10uF</text>
<text x="82.7" y="119.3">50V</text>
<text x="109.7" y="115.2">I2</text>
<text x="109.7" y="117.7">I3</text>
<text x="121.2" y="115.2">O2</text>
<text x="121.2" y="117.7">O3</text>
<text x="139" y="119.3">ULN2003ADR</text>
<text x="139" y="116.7">U2</text>
<text x="163.2" y="116.7">TP1</text>
<text x="163.2" y="119.3">24V</text>
<text x="206.4" y="116.7">TP2</text>
<text x="206.4" y="119.3">GND</text>
<text x="249.6" y="116.7">J5</text>
<text x="249.6" y="119.3">Q1</text>
<text x="292.8" y="119.3">10k</text>
<text x="292.8" y="116.7">RL1</text>
<text x="28.7" y="122.1">SMBJ26A</text>
<text x="109.7" y="120.2">I4</text>
<text x="109.7" y="122.8">I5</text>
<text x="109.7" y="125.3">I6</text>
<text x="121.2" y="120.2">O4</text>
<text x="121.2" y="122.8">O5</text>
<text x="121.2" y="125.3">O6</text>
<text x="109.7" y="127.9">I7</text>
<text x="117.7" y="129" transform="rotate(-90 117.7 129)">GND</text>
<text x="121.2" y="127.9">O7</text>
<text x="28.7" y="152.6">DL1</text>
<text x="76.9" y="154.8">J6</text>
<text x="120" y="154.8">RL2</text>
<text x="158.2" y="152.6">DL2</text>
<text x="206.4" y="154.8">J7</text>
<text x="249.6" y="154.8">RL3</text>
<text x="287.8" y="152.6">DL3</text>
<text x="28.7" y="160.2">VERDE</text>
<text x="76.9" y="157.4">Q2</text>
<text x="120" y="157.4">10k</text>
<text x="158.2" y="160.2">VERDE</text>
<text x="206.4" y="157.4">Q3</text>
<text x="249.6" y="157.4">10k</text>
<text x="287.8" y="160.2">VERDE</text>
<text x="115" y="190.7">DL4</text>
<text x="244.6" y="190.7">DL5</text>
<text x="33.7" y="192.9">J8</text>
<text x="33.7" y="195.5">Q4</text>
<text x="76.9" y="195.5">10k</text>
<text x="76.9" y="192.9">RL4</text>
<text x="163.2" y="192.9">J9</text>
<text x="163.2" y="195.5">Q5</text>
<text x="206.4" y="195.5">10k</text>
<text x="206.4" y="192.9">RL5</text>
<text x="292.8" y="192.9">J10</text>
<text x="292.8" y="195.5">Q6</text>
<text x="115" y="198.3">VERDE</text>
<text x="244.6" y="198.3">VERDE</text>
<text x="33.7" y="233.6">10k</text>
<text x="33.7" y="231">RL6</text>
<text x="71.9" y="228.8">DL6</text>
<text x="120" y="231">J11</text>
<text x="120" y="233.6">Q7</text>
<text x="163.2" y="233.6">10k</text>
<text x="163.2" y="231">RL7</text>
<text x="201.4" y="228.8">DL7</text>
<text x="71.9" y="236.4">VERDE</text>
<text x="201.4" y="236.4">VERDE</text>
</g>
<g font-size="1.8" fill="#a90000">
<text x="149.8" y="32.8">14</text>
<text x="149.8" y="35.3">15</text>
<text x="159.8" y="30.5" transform="rotate(-90 159.8 30.5)">16</text>
<text x="168.2" y="32.8">4</text>
<text x="168.2" y="35.3">5</text>
<text x="26.6" y="37.8">1</text>
<text x="26.6" y="40.4">2</text>
<text x="69.8" y="37.8">1</text>
<text x="69.8" y="40.4">2</text>
<text x="119.3" y="37.8">1</text>
<text x="119.3" y="40.4">2</text>
<text x="149.8" y="37.8">13</text>
<text x="168.2" y="37.8">6</text>
<text x="168.2" y="40.4">7</text>
<text x="26.6" y="42.9">3</text>
<text x="26.6" y="45.5">4</text>
<text x="69.8" y="42.9">3</text>
<text x="69.8" y="45.5">4</text>
<text x="119.3" y="42.9">3</text>
<text x="119.3" y="45.5">4</text>
<text x="150.4" y="45.5">1</text>
<text x="167.6" y="45.5">10</text>
<text x="168.2" y="42.9">9</text>
<text x="30.2" y="50.7" transform="rotate(-90 30.2 50.7)">MP</text>
<text x="73.4" y="50.7" transform="rotate(-90 73.4 50.7)">MP</text>
<text x="150.4" y="48">2</text>
<text x="150.4" y="50.5">3</text>
<text x="167.6" y="48">11</text>
<text x="167.6" y="50.5">12</text>
<text x="159.8" y="55.3" transform="rotate(-90 159.8 55.3)">8</text>
<text x="199.3" y="78.5">1</text>
<text x="199.3" y="81">2</text>
<text x="125" y="106.4">9</text>
<text x="107.2" y="111.5">1</text>
<text x="124.4" y="111.5">16</text>
<text x="107.2" y="114">2</text>
<text x="107.2" y="116.6">3</text>
<text x="107.2" y="119.1">4</text>
<text x="124.4" y="114">15</text>
<text x="124.4" y="116.6">14</text>
<text x="124.4" y="119.1">13</text>
<text x="242.5" y="116.6">1</text>
<text x="242.5" y="119.1">2</text>
<text x="107.2" y="121.7">5</text>
<text x="107.2" y="124.2">6</text>
<text x="124.4" y="121.7">12</text>
<text x="124.4" y="124.2">11</text>
<text x="107.2" y="126.7">7</text>
<text x="116.6" y="131.5" transform="rotate(-90 116.6 131.5)">8</text>
<text x="124.4" y="126.7">10</text>
<text x="69.8" y="154.7">1</text>
<text x="199.3" y="154.7">1</text>
<text x="69.8" y="157.2">2</text>
<text x="199.3" y="157.2">2</text>
<text x="26.6" y="192.8">1</text>
<text x="26.6" y="195.3">2</text>
<text x="156.1" y="192.8">1</text>
<text x="156.1" y="195.3">2</text>
<text x="285.7" y="192.8">1</text>
<text x="285.7" y="195.3">2</text>
<text x="113" y="230.9">1</text>
<text x="113" y="233.4">2</text>
</g>
<g font-size=".5" fill="#840000">
<text x="29.1" y="47.7">Mounting</text>
<text x="72.3" y="47.7">Mounting</text>
</g>
</svg>
